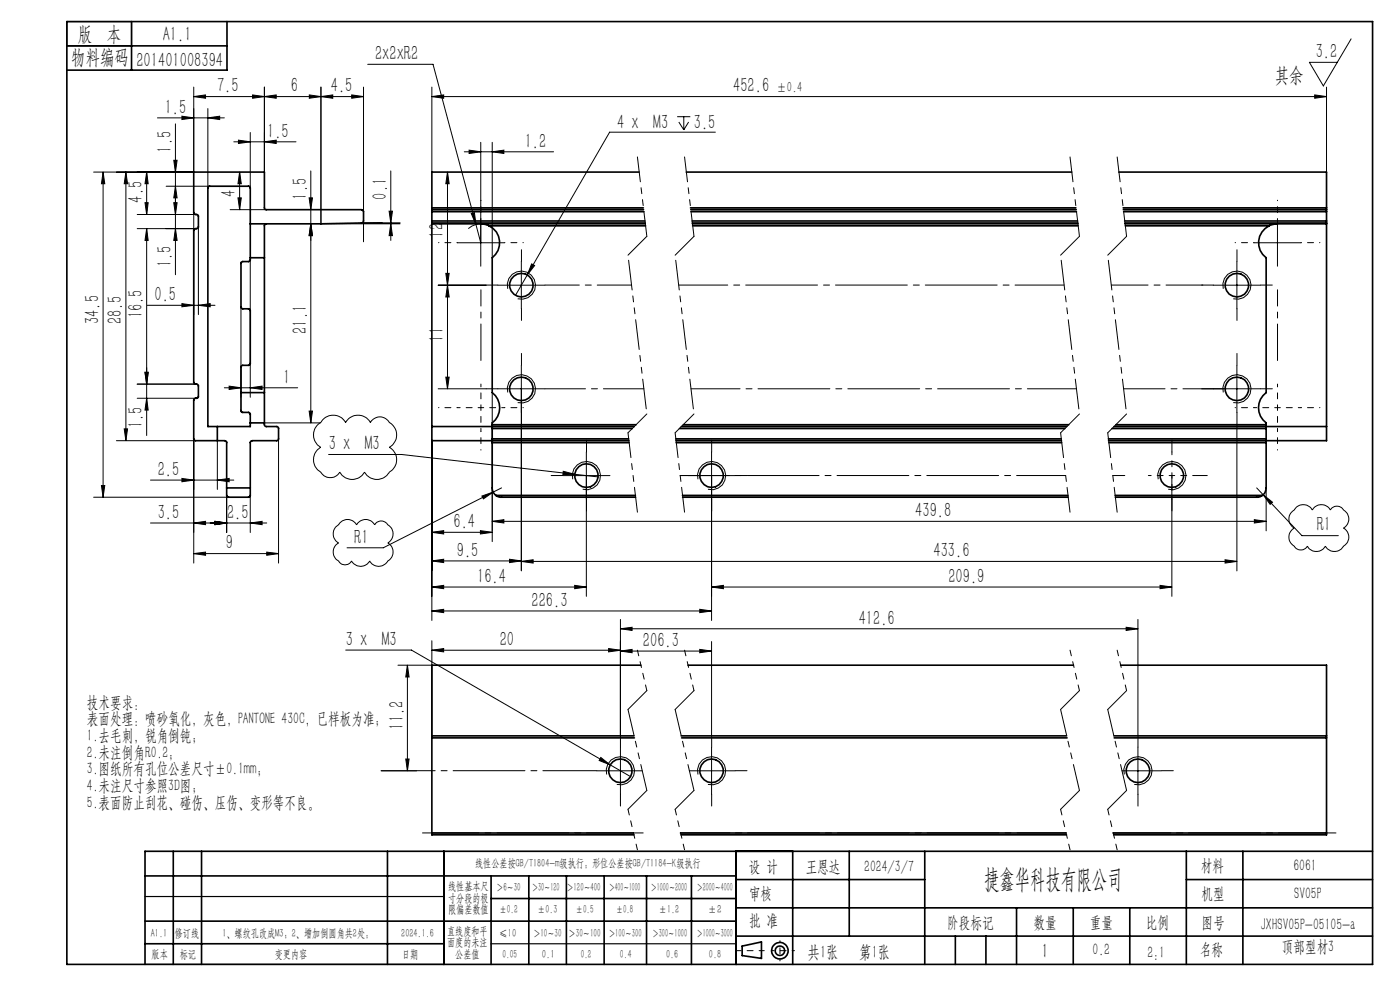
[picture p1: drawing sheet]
<svg xmlns="http://www.w3.org/2000/svg" width="297mm" height="210mm" viewBox="0 0 297 210" stroke-linecap="round" stroke-linejoin="round" font-family="sans-serif">
<g fill="none" stroke="#000" stroke-width=".21">
<path d="M41.1 18.5v18h-21.2M56.1 18.5v18M68.1 18.5v29h16.8M77.1 18.5v26.4M78 13.6h13.9l9.1 34M91.6 18.5v18M281.4 18.5v18M286.6 8.2l-5.9 10-2.9-5h5.9M21.9 36.5l.3 2.5h-.7zM21.9 36.5v69M26.7 36.5l.4 2.5h-.7zM26.7 36.5v57"/>
<path d="M31.1 36.5l.3 2.5h-.6zM31.1 36.5v9M33.4 25h14.2M35.2 39.5h9.3M36.9 34h.7l-.4 2.5zM37.2 39.5l.4 2.5h-.7zM37.2 26.3v32M38.6 24.7l2.5 .3-2.5 .4zM41.1 20.5l2.5-.4v.7zM44.1 25l2.5-.3v.7zM44.1 23v16.9M49.6 30.1h13.2"/>
<path d="M50.6 29.7l2.5 .4-2.5 .3zM50.8 36.5v8M50.8 36.5l.4 2.5h-.7zM53.1 28.1v11.8M53.6 20.1l2.5 .4-2.5 .3zM56.1 20.5l2.5-.4v.7zM56.1 30.1l2.5-.4v.7zM65.6 20.1l2.5 .4-2.5 .3zM65.9 36.3v53.4M68.1 20.5l2.5-.4v.7zM74.6 20.1l2.5 .4-2.5 .3zM77.1 20.5h-36"/>
<path d="M82.9 36.3v14.7M91.6 20.5l2.5-.4v.7zM91.6 20.5h189.8M94.9 36.5l.4 2.5h-.7zM94.9 36.5v46M98.5 32.2h18.9M99.5 31.8l2.5 .4-2.5 .4zM102 30.2v26.3M104.4 32.2l2.5-.4v.8zM104.4 30.2v24.5M143.7 24.8h2.7M144 25.9l1.1 1.6"/>
<path d="M145.1 24.8v2.7M146.1 25.9l-1 1.6M151.8 28h-22.5l-19.9 34.6M278.9 20.1l2.5 .4-2.5 .3zM29.1 45.5h12.4M29.1 48.5h12.4M30.8 43h.6l-.3 2.5zM31.1 48.5v43.9M31.1 48.5l.3 2.5h-.6zM36.9 43h.7l-.4 2.5zM37.2 48.5l.4 2.5h-.7zM41.1 45.1v21.6"/>
<path d="M42.1 48.1v18.6M48.8 44.5h7.7M50.5 42h.7l-.4 2.5zM53.1 55.1v29.2M65.6 42h.7l-.4 2.5zM65.9 47.5l.4 2.5h-.7zM77.1 46.9v4.4M77.1 47.3h7.8M81.1 47.2l-4.4 .1M82.5 44.8h.8l-.4 2.5zM82.9 47.5l.4 2.5h-.8zM94.6 58h.7l-.4 2.5z"/>
<path d="M97 51.5h10M100 45.3l.6-.2 .4 2.5zM101 47.6l1 3.9M103.8 47.9a3.9 3.9 0 0 0-4.5 .6M110.6 55.5v10M112.8 56l.6 .3-1.5 2zM262.4 55.5v10M266 51.5h10M271 46.5v10M30.8 79h.6l-.3 2.5zM31.2 64.8h14.4M38.6 64.4l2.5 .4-2.5 .3z"/>
<path d="M42.1 64.8l2.5-.4v.7zM51.1 65.1v19.2M93 60.5h10.1M94.9 60.5l.4 2.5h-.7zM105.6 60.5h10M107.7 61.3a2.99 2.99 0 0 1 2.6-3.8 2.99 2.99 0 0 1 3.3 3.3 2.99 2.99 0 0 1-3.8 2.6M110.6 77.5v43.6M257.4 60.5h10M259.5 61.3a2.99 2.99 0 0 1 2.6-3.8 2.99 2.99 0 0 1 3.3 3.3 2.99 2.99 0 0 1-3.8 2.6M262.4 77.5v10M24.7 93.5h16.8M26.4 91h.7l-.4 2.5z"/>
<path d="M29.1 84.5h12.4M29.1 81.5h12.4M31.1 84.5l.3 2.5h-.6zM41.1 93.1v26.3M46.1 93.5v10.3M47.6 82.3h15.5M48.6 81.9l2.5 .4-2.5 .3zM53.1 82.3l2.5-.4v.7zM56.1 89.7h11.8M59.1 93.1v26.3M65.6 87.2h.7l-.4 2.5zM67.3 90.2l.8-.6a3 3 0 0 1 5.2 0 3 3 0 0 1 5.3 0 2.29 2.29 0 0 1 4 0 3 3 0 0 1 0 5.3 3 3 0 0 1 0 5.2 3 3 0 0 1-5.3 0 3 3 0 0 1-5.2 0 2.32 2.32 0 0 1-4 0 3 3 0 0 1 0-5.2 3 3 0 0 1-.8-4.7z"/>
<path d="M69.7 96.4h15.5l36.7 4.2M91.6 93.5v38.1M93 82.5h10.1M94.6 80h.7l-.4 2.5zM104.4 83.3v31.6M105.6 82.5h10M107.7 83.2a3 3 0 0 1 2.7-3.7 3 3 0 0 1 3.2 3.3 3 3 0 0 1-3.8 2.6M119.5 100l2.4 .6-2.5 .1zM124.4 95.9v30.6M151 95.9v35.7M257.4 82.5h10M259.5 83.2a3 3 0 0 1 2.7-3.7 3 3 0 0 1 3.2 3.3 3 3 0 0 1-3.8 2.6"/>
<path d="M262.4 90v31.1M19.9 105.5h28.6M21.5 103h.7l-.3 2.5zM31.9 110.9h24.7M31.9 101.8h17.7M38.6 101.5l2.5 .3-2.5 .4zM41.1 110.9l2.5-.3v.7zM41.1 117.4l2.5-.3v.7zM41.1 117.4h18M45.6 110.6l2.5 .3-2.5 .4zM46.1 101.8l2.5-.3v.7zM48.1 105.1v7.9"/>
<path d="M53.1 110.9l2.5-.3v.7zM53.1 105.1v7.9M56.6 117.1l2.5 .3-2.5 .4zM71.3 111.7l.3-.3a2.27 2.27 0 0 1 4-.1 2.2 2.2 0 0 1 3.9 0 1.7 1.7 0 0 1 2.9 .1 2.21 2.21 0 0 1-.1 3.8 2.17 2.17 0 0 1 0 3.8 2.17 2.17 0 0 1-3.9 0 2.17 2.17 0 0 1-3.8 0 1.54 1.54 0 0 1-1.4 .8 1.54 1.54 0 0 1-1.4-.8 2.17 2.17 0 0 1 0-3.8 2.22 2.22 0 0 1-.5-3.5zM91.6 119l2.5-.4v.7zM91.6 112.9l2.5-.3v.7zM91.6 119h19M91.6 112.9h12.8M101.9 112.6l2.5 .3-2.5 .4zM102.2 105.2l2.4-.8-2 1.4zM104.4 110.6l2.5-.4v.7zM104.4 110.6h164.2"/>
<path d="M104.6 104.4l-23.3 11.8h-7.7M106.4 103.5l-1.8 .9M108.1 118.6l2.5 .4-2.5 .3zM110.6 119.1l2.5-.4v.7zM110.6 119.1h151.8M119.4 100.9h10M121.5 101.7a3 3 0 0 1 2.6-3.8 3 3 0 0 1 3.3 3.2 3 3 0 0 1-3.8 2.7M121.9 100.6l5 .6M145.9 100.9h10.1M148.1 101.7a2.99 2.99 0 0 1 2.6-3.8 2.99 2.99 0 0 1 3.2 3.2 2.99 2.99 0 0 1-3.7 2.7M245.7 101.7a2.99 2.99 0 0 1 2.6-3.8 2.99 2.99 0 0 1 3.3 3.2 2.99 2.99 0 0 1-3.8 2.7M248.6 100.9v25.6"/>
<path d="M259.9 118.7l2.5 .4-2.5 .3zM266.1 110.2l2.5 .4-2.5 .3zM266.6 103.5l9.6 10.1h7.7M268 104.9l1.9 1.6-.4 .5zM268.6 103.5v9.1M275 107.7a2.21 2.21 0 0 1 3.4 .5 2.17 2.17 0 0 1 3.8 0 1.7 1.7 0 0 1 3 .1 2.21 2.21 0 0 1-.2 3.7 2.27 2.27 0 0 1-.1 4 2.21 2.21 0 0 1-3.7-.2 2.17 2.17 0 0 1-3.8 0 1.7 1.7 0 0 1-3-.1 2.17 2.17 0 0 1 .2-3.7 2.3 2.3 0 0 1 .1-4zM73.3 137.9h14l42.1 24.3M91.6 124.5l2.5-.3v.7zM91.6 129.6l2.5-.4v.8zM91.6 124.5h32.8M91.6 129.6h59.4M91.6 137.9l2.5-.3v.7z"/>
<path d="M91.6 135.9v20.2M91.6 137.9h40M121.9 124.2l2.5 .3-2.5 .4zM129.1 137.6l2.5 .3-2.5 .4zM131.6 138.1l2.5-.3v.7zM131.6 138.1h19.4M131.6 133.4l2.5-.3v.6zM131.6 131.4v24.6M131.6 133.4h109.8M148.4 129.2l2.6 .4-2.6 .4zM148.4 137.8l2.6 .3-2.6 .4zM151 124.5l2.5-.3v.7z"/>
<path d="M151 124.5h97.6M151 136.1v19.9M238.9 133.1l2.5 .3-2.5 .3zM241.4 131.4v24.6M246.1 124.2l2.5 .3-2.5 .4zM84.4 141.1h7.2M86.4 141.1v22.4M86.4 141.1l.4 2.5h-.7zM131.6 158.5v10M151 158.5v10M241.4 158.5v10M80.9 163.5h7.5"/>
<path d="M86.1 161h.7l-.4 2.5zM126.6 163.5h9.6M127.5 160.7l1.9 1.5-2.3-.9zM128.7 164.3a3 3 0 0 1 2.6-3.8 3 3 0 0 1 3.3 3.2 3 3 0 0 1-3.8 2.7M129.4 162.2l4.4 2.5M146.2 163.5h9.8M148.1 164.3a2.99 2.99 0 0 1 2.6-3.8 2.99 2.99 0 0 1 3.2 3.3 2.99 2.99 0 0 1-3.7 2.6M238 163.5h8.4M238.5 164.3a2.99 2.99 0 0 1 2.6-3.8 2.99 2.99 0 0 1 3.3 3.3 2.99 2.99 0 0 1-3.8 2.6"/>
</g>
<g fill="none" stroke="#000" stroke-width=".35">
<path d="M14.2 4.6h277v200h-277zM14.2 9.7h34M27.9 4.6v10.3M48.2 4.6v10.3h-34M135.6 36.5h-44v7.6M145.6 36.5h81.8M237.3 36.5h44.1v7.6M53.1 47.5h15l8.6-.2 .3-.2 .1-.2v-2l-.1-.2-.3-.2h-20.3l-.3-.3v-7.7h-15v8.7l.2 .2 .5 .1 .3 .2v2.6l-.9 .3-.1 .2v32.4l.1 .2 .6 .1 .3 .2v2.5l-.3 .3-.6 .1-.1 .2v8.4l.3 .3h6.3l.3 .2 .1 9.8M53.1 47.5v-7.7l-.2-.3-8.7 .1-.1 50.9h9v-.8M53.1 47.5v7.2M53.1 54.7l-.1 .7-1.6 .1-.3 .2v9.6l.4 .2h1.3l.3 .3v11.4l-.3 .3h-1.4l-.3 .2v5.6M53.1 54.7h3"/>
<path d="M56.1 54.7v28.6M56.5 47.5l-.4 .3v6.9M91.6 44.5v.4M91.6 46.9v.4M91.6 44.1v.4M91.6 47.5h45.3M91.6 47.3v46.2h41.8M91.6 44.5h44.9M91.6 44.9h45M91.6 46.9h45.2M91.6 47.3h45.3M91.6 44.1h44.9"/>
<path d="M91.6 44.9v2M102 47.5l1 .1 .8 .3M103.8 47.9a4 4 0 0 1 .6 6.8v28.6a4 4 0 0 1 0 6.4v.4M103.8 47.9h33.1M146.5 44.1h81.7M146.5 44.5h81.8M146.6 44.9h81.8M146.8 46.9h81.8M146.9 47.3h81.7M146.9 47.5h81.8M146.9 47.9h81.8M238.3 44.1h43.1"/>
<path d="M238.3 44.5h43.1M238.4 44.9h43M238.6 46.9h42.8M238.7 47.5h42.7M238.7 47.3h42.7M238.7 47.9h30.5M269.2 47.9a4 4 0 0 0-.6 6.8v28.6a4 4 0 0 0 0 6.4v.4M271 47.5l-1.8 .4M281.4 44.5v.4M281.4 46.9v.4M281.4 44.1v.4M281.4 47.3v46.2h-46.2"/>
<path d="M281.4 44.9v2M46.1 90.5v3M51.1 83.3v3.9l.3 .3h1.4l.3 .2v2M51.1 83.3h5M53.1 89.7h3M56.1 83.3v6.4M56.1 89.7v.5l.3 .3h2.4l.2 .2 .1 2.5-.3 .3h-5.3l-.3 .2-.1 9.8M91.6 90.5h42.9M104.4 90.1v.8M104.4 93.1v.8M104.4 93.9v9.6a2.08 2.08 0 0 0 .8 1.6M104.4 90.9h29.7"/>
<path d="M104.4 93.1h28.9M104.4 90.1h30.5M104.4 93.9h29.1M104.4 90.9v2.2M143.4 93.1h81.7M143.4 93.5h81.8M143.4 93.9h81.8M144.1 90.9h81.8M144.5 90.5h81.8M145 90.1h81.7M235.1 93.1h33.5M235.2 93.9h33.4"/>
<path d="M235.9 90.9h32.7M236.3 90.5h45.1M236.7 90.1h31.9M268.6 90.1v.8M268.6 93.1v.8M268.6 93.9v9.6a1.97 1.97 0 0 1-.8 1.6M268.6 90.9v2.2M48.1 103.5v1.6l.3 .4h4.4l.3-.3v-1.7M48.1 103.5h5M105.2 105.1l.9 .4h28.7M105.2 105.1h29.6M144.8 105.1h81.8"/>
<path d="M144.8 105.5h81.8M236.6 105.1h31.2M267.8 105.1l-.9 .4h-30.3M91.6 156.1v.4M91.6 156.5v20.2M91.6 156.1h42.9M91.6 156.5h43M136 141.1h-44.4v15M144.5 156.1h81.8M144.6 156.5h81.8M145.9 141.1h81.8M236.3 156.1h45.1"/>
<path d="M236.4 156.5h45M237.7 141.1h43.7v15M281.4 156.1v.4M281.4 156.5v20.2M91.6 176.7v.4h42.9M91.6 176.7h42.8M144.4 176.7h81.7M144.5 177.1h81.7M236.1 176.7h45.3M281.4 176.7v.4h-45.1M30.8 195.4h125.4M30.8 185.8h125.4"/>
<path d="M36.8 180.6v24M42.8 180.6v24M82.2 180.6v24M94.2 180.6v24M104.2 185.8v18.8M104.2 190.6h52M112.2 185.8v18.8M120.2 185.8v18.8M128.2 185.8v18.8M137.2 185.8v18.8M146.7 185.8v18.8M156.2 180.6v24"/>
<path d="M156.2 186.6h40M156.2 198.6h135M156.2 192.6h135M168.2 180.6v24M180.2 180.6v18M196.2 180.6v24M202.7 198.6v6M209.2 198.6v6M215.7 192.6v12M227.7 192.6v12M239.7 192.6v12M251.7 186.6h39.5"/>
<path d="M251.7 180.6v24M263.7 180.6v24M291.2 180.6h-260.4v24M30.8 200.2h63.4M157.4 200.7l4.1-.9v3.5l-4.1-.6z"/>
<circle cx="110.6" cy="60.5" r="2.51"/>
<circle cx="262.4" cy="60.5" r="2.51"/>
<circle cx="110.6" cy="82.5" r="2.51"/>
<circle cx="262.4" cy="82.5" r="2.51"/>
<circle cx="124.4" cy="100.9" r="2.5"/>
<circle cx="151" cy="100.9" r="2.51"/>
<circle cx="248.6" cy="100.9" r="2.5"/>
<circle cx="131.6" cy="163.5" r="2.5"/>
<circle cx="151" cy="163.5" r="2.51"/>
<circle cx="241.4" cy="163.5" r="2.5"/>
<circle cx="165.5" cy="201.7" r="1.74"/>
<circle cx="165.5" cy="201.7" r="1"/>
</g>
<path d="M135.2 33.3l2 16.8M145.2 33.3l2 16.8M227 33.3l2 16.8M237 33.3l2 16.8M133.2 91.8l2 16.8M143.2 91.8l2 16.8M225 91.8l2 16.8M235 91.8l2 16.8" fill="none" stroke="#000" stroke-width=".21" stroke-dasharray="6.3 1.3 1.3 1.3 1.3 1.3" stroke-dashoffset="1"/>
<g fill="none" stroke="#000" stroke-width=".21" stroke-dasharray="6.3 1.3 1.3 1.3 1.3 1.3">
<path d="M137.2 50.1l-4 4M147.2 50.1l-4 4M229 50.1l-4 4M239 50.1l-4 4M137.2 87.8l-4 4M147.2 87.8l-4 4M229 87.8l-4 4M239 87.8l-4 4M137.2 146.5l-4 4M147.2 146.5l-4 4M229 146.5l-4 4M239 146.5l-4 4"/>
<path d="M137.2 167.7l-4 4M147.2 167.7l-4 4M229 167.7l-4 4M239 167.7l-4 4"/>
</g>
<path d="M133.2 54.1l4 33.7M143.2 54.1l4 33.7M225 54.1l4 33.7M235 54.1l4 33.7" fill="none" stroke="#000" stroke-width=".21" stroke-dasharray="6.3 1.3 1.3 1.3 1.3 1.3" stroke-dashoffset="-1.1"/>
<path d="M135.2 137.9l2 8.6M145.2 137.9l2 8.6M227 137.9l2 8.6M237 137.9l2 8.6M133.2 171.7l2 8.6M143.2 171.7l2 8.6M225 171.7l2 8.6M235 171.7l2 8.6" fill="none" stroke="#000" stroke-width=".21" stroke-dasharray="6.3 1.3 1.3 1.3 1.3 1.3" stroke-dashoffset="5.1"/>
<path d="M133.2 150.5l4 17.2M143.2 150.5l4 17.2M225 150.5l4 17.2M235 150.5l4 17.2" fill="none" stroke="#000" stroke-width=".21" stroke-dasharray="6.3 1.3 1.3 1.3 1.3 1.3" stroke-dashoffset=".7"/>
<path d="M162.1 201.7h-6" fill="none" stroke="#000" stroke-width=".21" stroke-dasharray="15.2 1.3 1.3 1.3" stroke-dashoffset="14.1"/>
<path d="M168.5 201.7h-4.8" fill="none" stroke="#000" stroke-width=".21" stroke-dasharray="15.2 1.3 1.3 1.3" stroke-dashoffset="14.7"/>
<path d="M165.5 199.6v4.2" fill="none" stroke="#000" stroke-width=".21" stroke-dasharray="15.2 1.3 1.3 1.3" stroke-dashoffset="15"/>
<path d="M14.2 4.6h13.7v5.1h-13.7zM30.8 190.2h63.4M30.8 204.6h63.4M104.2 200.2h52" fill="none" stroke="#000" stroke-width=".25"/>
<g fill="none" stroke="#000" stroke-width=".21" stroke-dasharray="15.2 1.3 1.3 1.3">
<path d="M110.6 55.5v-2.5M262.4 55.5v-2.5M105.6 60.5h-2.5M110.6 65.5v2.5M110.6 77.5v-2.5M257.4 60.5h-2.5M262.4 77.5v-2.5M262.4 65.5v2.5M267.4 60.5h2.5M105.6 82.5h-2.5M110.6 87.5v2.5M124.4 95.9v-2.5"/>
<path d="M151 95.9v-2.5M248.6 95.9v-2.5M257.4 82.5h-2.5M262.4 87.5v2.5M267.4 82.5h2.5M119.4 100.9h-2.5M124.4 105.9v2.5M146 100.9h-1.7M151 105.9v2.5M156 100.9h2.5M236.1 100.9h2.5M248.6 105.9v2.5"/>
<path d="M253.6 100.9h2.5M131.6 158.5v-2.5M151 158.5v-2.5M241.4 158.5v-2.5M131.6 168.5v2.5M151 168.5v2.5M156 163.5h2.5M241.4 168.5v2.5M246.4 163.5h2.5"/>
</g>
<path d="M115.6 60.5h18.4" fill="none" stroke="#000" stroke-width=".21" stroke-dasharray="15.2 1.3 1.3 1.3" stroke-dashoffset="8"/>
<path d="M144 60.5h81.8M146.6 82.5h81.8M144.3 100.9h81.8M226.2 176.7h-81.8" fill="none" stroke="#000" stroke-width=".21" stroke-dasharray="15.2 1.3 1.3 1.3" stroke-dashoffset="4.8"/>
<path d="M235.8 60.5h19.4" fill="none" stroke="#000" stroke-width=".21" stroke-dasharray="15.2 1.3 1.3 1.3" stroke-dashoffset="7.4"/>
<path d="M115.6 82.5h21" fill="none" stroke="#000" stroke-width=".21" stroke-dasharray="15.2 1.3 1.3 1.3" stroke-dashoffset="6.7"/>
<path d="M238.4 82.5h21.3" fill="none" stroke="#000" stroke-width=".21" stroke-dasharray="15.2 1.3 1.3 1.3" stroke-dashoffset="6.5"/>
<path d="M102 86.5v-5M102 86.5h-5M102 86.5v5M102 86.5h5M271 86.5v-5M271 86.5h-5M271 86.5v5M271 86.5h5M248.6 100.9v-5M248.6 100.9h-5M248.6 100.9v5M248.6 100.9h5" fill="none" stroke="#000" stroke-width=".21" stroke-dasharray="15.2 1.3 1.3 1.3" stroke-dashoffset="14.6"/>
<path d="M97 51.5h-4M102 46.5v-4M107 51.5h4M266 51.5h-4M271 46.5v-4M276 51.5h4M97 86.5h-4M102 91.5v4M107 86.5h4M266 86.5h-4M271 91.5v4M276 86.5h4" fill="none" stroke="#000" stroke-width=".21" stroke-dasharray="15.2 1.3 1.3 1.3" stroke-dashoffset="15.1"/>
<path d="M102 76.5v-15M271 76.5v-15" fill="none" stroke="#000" stroke-width=".21" stroke-dasharray="15.2 1.3 1.3 1.3" stroke-dashoffset="7.5"/>
<path d="M126.6 163.5h-45.7" fill="none" stroke="#000" stroke-width=".21" stroke-dasharray="15.2 1.3 1.3 1.3" stroke-dashoffset="3.8"/>
<path d="M136.4 176.7h-46.8" fill="none" stroke="#000" stroke-width=".21" stroke-dasharray="15.2 1.3 1.3 1.3" stroke-dashoffset="3.3"/>
<path d="M283.4 176.7h-47.2" fill="none" stroke="#000" stroke-width=".21" stroke-dasharray="15.2 1.3 1.3 1.3" stroke-dashoffset="3"/>
<g fill="#000">
<path d="M44.1 25l2.5-.3v.7zM38.6 24.7l2.5 .3-2.5 .4zM56.6 117.1l2.5 .3-2.5 .4zM41.1 117.4l2.5-.3v.7zM46.1 101.8l2.5-.3v.7zM38.6 101.5l2.5 .3-2.5 .4zM238.9 133.1l2.5 .3-2.5 .3zM131.6 133.4l2.5-.3v.6z"/>
<path d="M50.6 29.7l2.5 .4-2.5 .3zM56.1 30.1l2.5-.4v.7zM48.6 81.9l2.5 .4-2.5 .3zM53.1 82.3l2.5-.4v.7z"/>
<path d="M53.6 20.1l2.5 .4-2.5 .3zM41.1 20.5l2.5-.4v.7zM42.1 64.8l2.5-.4v.7zM38.6 64.4l2.5 .4-2.5 .3zM45.6 110.6l2.5 .3-2.5 .4zM41.1 110.9l2.5-.3v.7zM53.1 110.9l2.5-.3v.7zM45.6 110.6l2.5 .3-2.5 .4zM108.1 118.6l2.5 .4-2.5 .3zM91.6 119l2.5-.4v.7zM101.9 112.6l2.5 .3-2.5 .4zM91.6 112.9l2.5-.3v.7zM278.9 20.1l2.5 .4-2.5 .3zM91.6 20.5l2.5-.4v.7zM121.9 124.2l2.5 .3-2.5 .4zM91.6 124.5l2.5-.3v.7zM148.4 129.2l2.6 .4-2.6 .4zM91.6 129.6l2.5-.4v.8zM104.4 32.2l2.5-.4v.8zM99.5 31.8l2.5 .4-2.5 .4z"/>
<path d="M56.1 20.5l2.5-.4v.7zM65.6 20.1l2.5 .4-2.5 .3zM112.8 56l-.9 2.3 1.5-2zM100 45.3l1 2.3-.4-2.5zM119.5 100l-.1 .7 2.5-.1zM110.6 119.1l2.5-.4v.7zM259.9 118.7l2.5 .4-2.5 .3zM102.2 105.2l.4 .6 2-1.4zM268 104.9l1.5 2.1 .4-.5zM127.5 160.7l-.4 .6 2.3 .9z"/>
<path d="M74.6 20.1l2.5 .4-2.5 .3zM68.1 20.5l2.5-.4v.7z"/>
<path d="M36.9 43h.7l-.4 2.5zM37.2 48.5l.4 2.5h-.7zM31.1 48.5l.3 2.5h-.6zM30.8 79h.6l-.3 2.5zM65.9 47.5l.4 2.5h-.7zM65.6 87.2h.7l-.4 2.5z"/>
<path d="M50.5 42h.7l-.4 2.5zM50.8 36.5l.4 2.5h-.7zM65.9 47.5l.4 2.5h-.7zM65.6 42h.7l-.4 2.5z"/>
<path d="M82.5 44.8h.8l-.4 2.5zM82.9 47.5l.4 2.5h-.8z"/>
<path d="M26.4 91h.7l-.4 2.5zM26.7 36.5l.4 2.5h-.7zM37.2 39.5l.4 2.5h-.7zM36.9 34h.7l-.4 2.5zM30.8 43h.6l-.3 2.5zM31.1 36.5l.3 2.5h-.6zM31.1 84.5l.3 2.5h-.6zM30.8 79h.6l-.3 2.5zM21.5 103h.7l-.3 2.5zM21.9 36.5l.3 2.5h-.7zM94.6 80h.7l-.4 2.5zM94.9 60.5l.4 2.5h-.7zM94.6 58h.7l-.4 2.5zM94.9 36.5l.4 2.5h-.7z"/>
<path d="M104.4 110.6l2.5-.4v.7zM266.1 110.2l2.5 .4-2.5 .3z"/>
<path d="M129.1 137.6l2.5 .3-2.5 .4zM91.6 137.9l2.5-.3v.7z"/>
<path d="M148.4 137.8l2.6 .3-2.6 .4zM131.6 138.1l2.5-.3v.7z"/>
<path d="M151 124.5l2.5-.3v.7zM246.1 124.2l2.5 .3-2.5 .4z"/>
<path d="M86.1 161h.7l-.4 2.5zM86.4 141.1l.4 2.5h-.7z"/>
</g>
<text font-size="5.6" x="208.8" y="188.3">捷鑫华科技有限公司</text>
<g font-size="4.4">
<text x="16.5" y="8.6">版 本</text>
<text x="34.5" y="8.6">A1.1</text>
<text x="15.1" y="13.7">物料编码</text>
<text x="28.9" y="14.2">201401008394</text>
<text x="79.6" y="12.8">2x2xR2</text>
<text x="270.5" y="17.3">其余</text>
<text x="279.1" y="12.3">3.2</text>
<text x="46.1" y="19.6">7.5</text>
<text x="61.7" y="19.6">6</text>
<text x="70.2" y="19.6">4.5</text>
<text x="155.5" y="19.6">452.6</text>
<text x="34.9" y="24.1">1.5</text>
<text x="56.7" y="29.2">1.5</text>
<text x="130.9" y="27.4">4 x M3</text>
<text x="147.2" y="27.4">3.5</text>
<text x="36.4" y="32.4" transform="rotate(-90 36.4 32.4)">1.5</text>
<text x="111.3" y="31.3">1.2</text>
<text x="50" y="41.7" transform="rotate(-90 50 41.7)">4</text>
<text x="30.2" y="43" transform="rotate(-90 30.2 43)">4.5</text>
<text x="65.1" y="42.4" transform="rotate(-90 65.1 42.4)">1.5</text>
<text x="82" y="42.4" transform="rotate(-90 82 42.4)">0.1</text>
<text x="94.1" y="50.4" transform="rotate(-90 94.1 50.4)">12</text>
<text x="36.4" y="56.7" transform="rotate(-90 36.4 56.7)">1.5</text>
<text x="32.8" y="63.9">0.5</text>
<text x="21" y="68.8" transform="rotate(-90 21 68.8)">34.5</text>
<text x="25.8" y="68.8" transform="rotate(-90 25.8 68.8)">28.5</text>
<text x="30.2" y="67.5" transform="rotate(-90 30.2 67.5)">16.5</text>
<text x="65.1" y="70.8" transform="rotate(-90 65.1 70.8)">21.1</text>
<text x="94.1" y="72.5" transform="rotate(-90 94.1 72.5)">11</text>
<text x="60.1" y="81.4">1</text>
<text x="30.2" y="90.9" transform="rotate(-90 30.2 90.9)">1.5</text>
<text x="69.7" y="95.5">3 x M3</text>
<text x="33.5" y="100.9">2.5</text>
<text x="33.5" y="110.1">3.5</text>
<text x="48.2" y="110.1">2.5</text>
<text x="96.2" y="112">6.4</text>
<text x="194.2" y="109.7">439.8</text>
<text x="279.3" y="112.7">R1</text>
<text x="47.9" y="116.6">9</text>
<text x="75.2" y="115.3">R1</text>
<text x="96.9" y="118.1">9.5</text>
<text x="198" y="118.2">433.6</text>
<text x="101.2" y="123.6">16.4</text>
<text x="201.2" y="123.6">209.9</text>
<text x="112.7" y="128.7">226.3</text>
<text x="73.4" y="137">3 x M3</text>
<text x="106" y="137">20</text>
<text x="136.4" y="137.2">206.3</text>
<text x="182.2" y="132.5">412.6</text>
<text x="85.6" y="154.8" transform="rotate(-90 85.6 154.8)">11.2</text>
<text x="221" y="203.2">1</text>
</g>
<g font-size="3.8">
<text x="171.3" y="203.2">共1张</text>
<text x="182.3" y="203.2">第1张</text>
</g>
<g font-size="3.5">
<text x="18.4" y="150.2">技术要求：</text>
<text x="18.4" y="153.7">表面处理：喷砂氧化，灰色，PANTONE 430C，已样板为准；</text>
<text x="18.4" y="157.2">1.去毛刺，锐角倒钝；</text>
<text x="18.4" y="160.7">2.未注倒角R0.2；</text>
<text x="18.4" y="164.3">3.图纸所有孔位公差尺寸±0.1mm；</text>
<text x="18.4" y="167.8">4.未注尺寸参照3D图；</text>
<text x="18.4" y="171.3">5.表面防止刮花、碰伤、压伤、变形等不良。</text>
<text x="158.9" y="184.9">设 计</text>
<text x="170.9" y="184.9">王恩达</text>
<text x="183.4" y="184.9">2024/3/7</text>
<text x="254.7" y="184.7">材料</text>
<text x="274.4" y="184.7">6061</text>
<text x="158.9" y="190.8">审核</text>
<text x="254.9" y="190.7">机型</text>
<text x="274.6" y="190.8">SV05P</text>
<text x="158.9" y="196.5">批 准</text>
<text x="200.9" y="196.9">阶段标记</text>
<text x="219.3" y="196.9">数量</text>
<text x="231.2" y="196.9">重量</text>
<text x="243.1" y="196.9">比例</text>
<text x="254.9" y="196.9">图号</text>
<text x="267.4" y="197.3">JXHSV05P-05105-a</text>
<text x="231.8" y="202.5">0.2</text>
<text x="243.4" y="203.2">2:1</text>
<text x="254.5" y="202.5">名称</text>
<text x="271.9" y="201.8">顶部型材3</text>
</g>
<text font-size="3.1" x="164.7" y="19.6">±0.4</text>
<g font-size="2.5">
<text x="100.8" y="184">线性公差按GB/T1804-m级执行；形位公差按GB/T1184-K级执行</text>
<text x="95.1" y="188.8">线性基本尺</text>
<text x="95.1" y="191.3">寸分段的极</text>
<text x="105.3" y="189.1">＞6～30</text>
<text x="112.9" y="189.1">＞30～120</text>
<text x="120.2" y="188.9">＞120～400</text>
<text x="129.2" y="188.9">＞400～1000</text>
<text x="138.1" y="189.1">＞1000～2000</text>
<text x="147.8" y="189.1">＞2000～4000</text>
<text x="95.1" y="193.8">限偏差数值</text>
<text x="105.9" y="193.8">±0.2</text>
<text x="114.1" y="193.8">±0.3</text>
<text x="122.2" y="193.8">±0.5</text>
<text x="130.7" y="193.8">±0.8</text>
<text x="139.8" y="193.8">±1.2</text>
<text x="150.2" y="193.8">±2</text>
<text x="32" y="198.8">A1.1</text>
<text x="32.2" y="203.2">版本</text>
<text x="37.1" y="198.8">修订线</text>
<text x="38.1" y="203.2">标记</text>
<text x="47.2" y="198.8">1、螺纹孔改成M3；2、增加倒圆角共2处；</text>
<text x="58.3" y="203.2">变更内容</text>
<text x="85.1" y="198.8">2024.1.6</text>
<text x="85.3" y="203.2">日期</text>
<text x="94.8" y="198.3">直线度和平</text>
<text x="94.8" y="200.7">面度的未注</text>
<text x="96.6" y="203.2">公差值</text>
<text x="105.9" y="198.7">≤10</text>
<text x="106.6" y="203.2">0.05</text>
<text x="113.2" y="198.7">＞10～30</text>
<text x="115" y="203.2">0.1</text>
<text x="120.6" y="198.7">＞30～100</text>
<text x="123.2" y="203.2">0.2</text>
<text x="129.1" y="198.7">＞100～300</text>
<text x="131.5" y="203.2">0.4</text>
<text x="138.4" y="198.7">＞300～1000</text>
<text x="141.3" y="203.2">0.6</text>
<text x="147.8" y="198.7">＞1000～3000</text>
<text x="150.4" y="203.2">0.8</text>
</g>
</svg>
